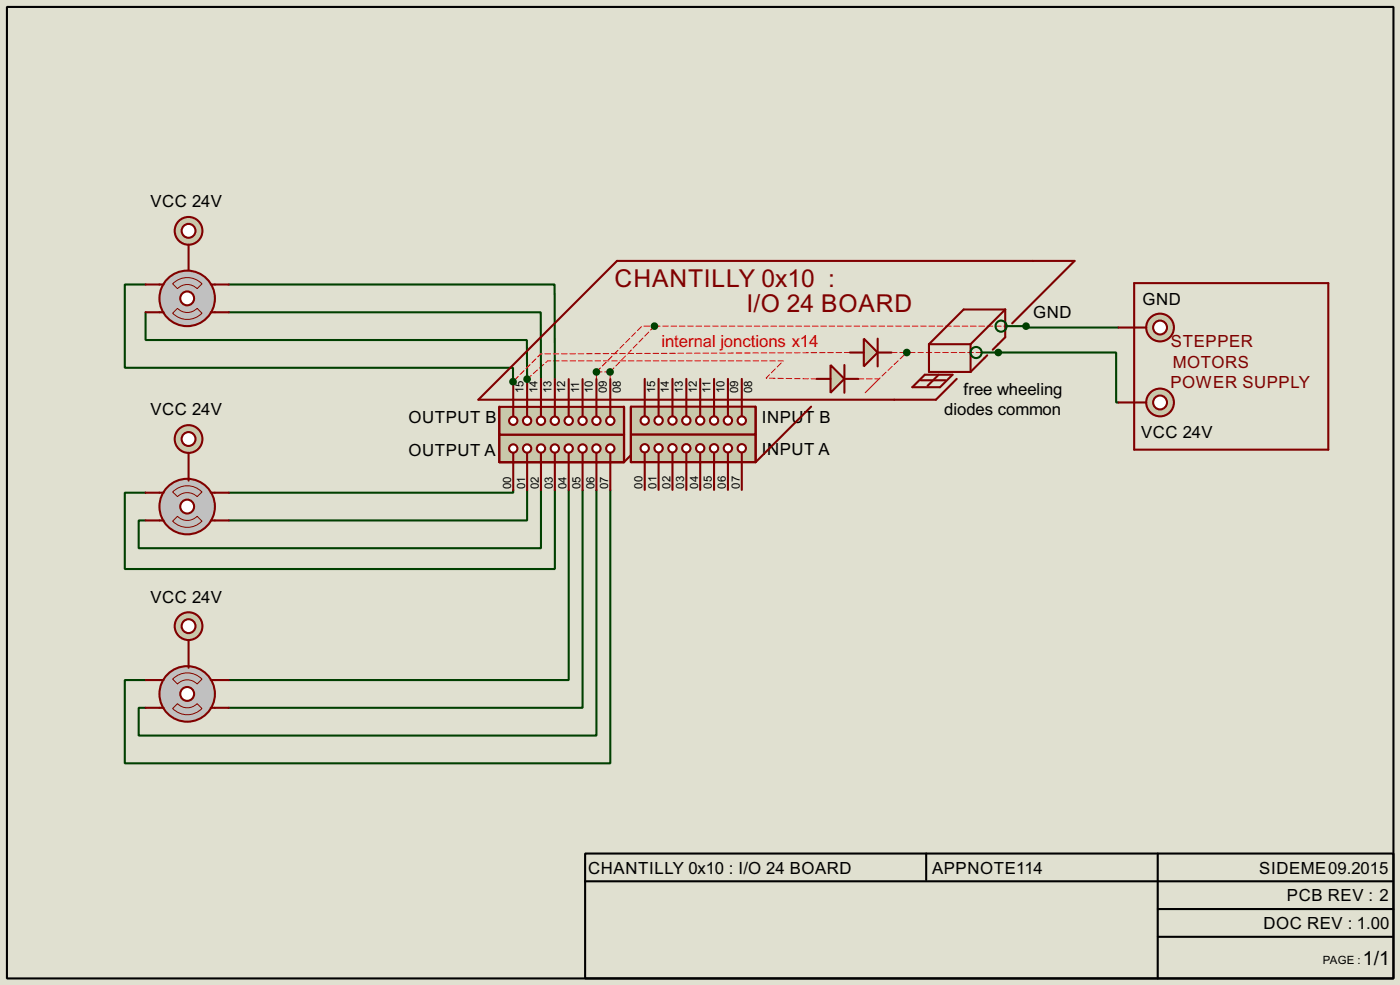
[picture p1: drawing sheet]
<svg xmlns="http://www.w3.org/2000/svg" width="256mm" height="180mm" viewBox="0 0 256 180" stroke-linecap="round" stroke-linejoin="round" font-family="sans-serif">
<path d="M0 0h256.5v180.3h-256.5z" fill="#e0e0d0"/>
<path d="M109.3 68.1v1.3M111.8 68.1v1.3" fill="none" stroke="#f00" stroke-width=".18"/>
<path d="M117.6 59.7h2.3l-8.1 8.4h-2.5z" fill="none" stroke="#e0e0d0" stroke-width=".18"/>
<path d="M109.3 68.1h2.5M109.3 68.1l8.3-8.4h2.3M111.8 68.1l8.1-8.4" fill="none" stroke="#f00" stroke-width=".18" stroke-dasharray="1 .5"/>
<circle cx="182.9" cy="64.5" r=".19" fill="#004000"/>
<path d="M119.9 59.7h68.1M149.6 69.3l-9.3-.1 3.2-3.2h-43.2l-3.7 3.4M155.7 64.5l-56.6 .3-5.1 5v-.4M163.3 64.5h19.6M166.1 64.5l-5.1 4.8h-3.8" fill="none" stroke="#e0e0d0" stroke-width=".18"/>
<path d="M119.9 59.7h68.1M94 69.4v.4M149.6 69.3l-9.3-.1 3.2-3.2h-43.2l-3.7 3.4M155.7 64.5l-56.6 .3-5.1 5M157.2 69.3h3.8l5.1-4.8M163.3 64.5h2.8M182.9 64.5h-16.8" fill="none" stroke="#f00" stroke-width=".18" stroke-dasharray="1 .5"/>
<g fill="none" stroke="#004000" stroke-width=".38">
<path d="M26.7 57.1v5.1h69.8l.1 7.2M26.7 52.1h-3.8v15.2h71.1v2.5M41.9 52.1h59.7v17.3M41.9 57.1h57.2v12.3M187.5 59.7h.5v.2h16.9M182.9 64.5h21.6v9.2h.4M94 89.7v.5h-52.1M96.6 89.7v5.5h-54.7M99.1 89.7v10.6h-73.7v-5.1h1.3M101.6 89.7v14.4h-78.7v-13.9h3.8M104.2 89.7v34.8h-62.3M106.7 89.7v39.8h-64.8"/>
<path d="M109.3 89.7v44.9h-83.9v-5.1h1.3M111.8 89.7v50h-88.9v-15.2h3.8"/>
</g>
<path d="M1.3 1.3h254v177.8h-254zM107.2 156.2h148.1v22.9h-148.1zM169.7 156.2v4.8M212.1 156.2v22.9M107.2 161.3h147.8M212.1 166.4h43.2M212.1 171.4h42.9" fill="none" stroke="#000" stroke-width=".38"/>
<path d="M115.6 79.5h22.8v5.1h-22.8z" fill="#c8c8aa" stroke="#800000" stroke-width=".38"/>
<path d="M118.1 82.8v1.8" fill="none" stroke="#800000" stroke-width=".38"/>
<circle cx="118.1" cy="82" r=".76" fill="#feffff" stroke="#800000" stroke-width=".38"/>
<path d="M120.6 82.8v1.8" fill="none" stroke="#800000" stroke-width=".38"/>
<circle cx="120.6" cy="82" r=".76" fill="#feffff" stroke="#800000" stroke-width=".38"/>
<path d="M123.2 82.8v1.8" fill="none" stroke="#800000" stroke-width=".38"/>
<circle cx="123.2" cy="82" r=".76" fill="#feffff" stroke="#800000" stroke-width=".38"/>
<path d="M125.7 82.8v1.8" fill="none" stroke="#800000" stroke-width=".38"/>
<circle cx="125.7" cy="82" r=".76" fill="#feffff" stroke="#800000" stroke-width=".38"/>
<path d="M128.3 82.8v1.8" fill="none" stroke="#800000" stroke-width=".38"/>
<circle cx="128.3" cy="82" r=".76" fill="#feffff" stroke="#800000" stroke-width=".38"/>
<path d="M130.8 82.8v1.8" fill="none" stroke="#800000" stroke-width=".38"/>
<circle cx="130.8" cy="82" r=".76" fill="#feffff" stroke="#800000" stroke-width=".38"/>
<path d="M133.3 82.8v1.8" fill="none" stroke="#800000" stroke-width=".38"/>
<circle cx="133.3" cy="82" r=".76" fill="#feffff" stroke="#800000" stroke-width=".38"/>
<path d="M135.9 82.8v1.8" fill="none" stroke="#800000" stroke-width=".38"/>
<circle cx="135.9" cy="82" r=".76" fill="#feffff" stroke="#800000" stroke-width=".38"/>
<path d="M118.1 84.6v5.1M120.6 84.6v5.1M123.2 84.6v5.1M125.7 84.6v5.1M128.3 84.6v5.1M130.8 84.6v5.1M133.3 84.6v5.1M135.9 84.6v5.1" fill="none" stroke="#800000" stroke-width=".38"/>
<path d="M91.5 79.5h22.8v5.1h-22.8z" fill="#c8c8aa" stroke="#800000" stroke-width=".38"/>
<path d="M94 82.8v1.8" fill="none" stroke="#800000" stroke-width=".38"/>
<circle cx="94" cy="82.1" r=".76" fill="#feffff" stroke="#800000" stroke-width=".38"/>
<path d="M96.6 82.8v1.8" fill="none" stroke="#800000" stroke-width=".38"/>
<circle cx="96.6" cy="82.1" r=".76" fill="#feffff" stroke="#800000" stroke-width=".38"/>
<path d="M99.1 82.8v1.8" fill="none" stroke="#800000" stroke-width=".38"/>
<circle cx="99.1" cy="82.1" r=".76" fill="#feffff" stroke="#800000" stroke-width=".38"/>
<path d="M101.6 82.8v1.8" fill="none" stroke="#800000" stroke-width=".38"/>
<circle cx="101.6" cy="82.1" r=".76" fill="#feffff" stroke="#800000" stroke-width=".38"/>
<path d="M104.2 82.8v1.8" fill="none" stroke="#800000" stroke-width=".38"/>
<circle cx="104.2" cy="82.1" r=".76" fill="#feffff" stroke="#800000" stroke-width=".38"/>
<path d="M106.7 82.8v1.8" fill="none" stroke="#800000" stroke-width=".38"/>
<circle cx="106.7" cy="82.1" r=".76" fill="#feffff" stroke="#800000" stroke-width=".38"/>
<path d="M109.3 82.8v1.8" fill="none" stroke="#800000" stroke-width=".38"/>
<circle cx="109.3" cy="82.1" r=".76" fill="#feffff" stroke="#800000" stroke-width=".38"/>
<path d="M111.8 82.8v1.8" fill="none" stroke="#800000" stroke-width=".38"/>
<circle cx="111.8" cy="82.1" r=".76" fill="#feffff" stroke="#800000" stroke-width=".38"/>
<path d="M94 84.6v5.1M96.6 84.6v5.1M99.1 84.6v5.1M101.6 84.6v5.1M104.2 84.6v5.1M106.7 84.6v5.1M109.3 84.6v5.1M111.8 84.6v5.1" fill="none" stroke="#800000" stroke-width=".38"/>
<path d="M115.6 74.4h22.8v5.1h-22.8z" fill="#c8c8aa" stroke="#800000" stroke-width=".38"/>
<path d="M135.9 74.4v1.8" fill="none" stroke="#800000" stroke-width=".38"/>
<circle cx="135.9" cy="77" r=".76" fill="#feffff" stroke="#800000" stroke-width=".38"/>
<path d="M133.3 74.4v1.8" fill="none" stroke="#800000" stroke-width=".38"/>
<circle cx="133.3" cy="77" r=".76" fill="#feffff" stroke="#800000" stroke-width=".38"/>
<path d="M130.8 74.4v1.8" fill="none" stroke="#800000" stroke-width=".38"/>
<circle cx="130.8" cy="77" r=".76" fill="#feffff" stroke="#800000" stroke-width=".38"/>
<path d="M128.3 74.4v1.8" fill="none" stroke="#800000" stroke-width=".38"/>
<circle cx="128.3" cy="77" r=".76" fill="#feffff" stroke="#800000" stroke-width=".38"/>
<path d="M125.7 74.4v1.8" fill="none" stroke="#800000" stroke-width=".38"/>
<circle cx="125.7" cy="77" r=".76" fill="#feffff" stroke="#800000" stroke-width=".38"/>
<path d="M123.2 74.4v1.8" fill="none" stroke="#800000" stroke-width=".38"/>
<circle cx="123.2" cy="77" r=".76" fill="#feffff" stroke="#800000" stroke-width=".38"/>
<path d="M120.6 74.4v1.8" fill="none" stroke="#800000" stroke-width=".38"/>
<circle cx="120.6" cy="77" r=".76" fill="#feffff" stroke="#800000" stroke-width=".38"/>
<path d="M118.1 74.4v1.8" fill="none" stroke="#800000" stroke-width=".38"/>
<circle cx="118.1" cy="77" r=".76" fill="#feffff" stroke="#800000" stroke-width=".38"/>
<path d="M118.1 69.3v5.1M120.6 69.3v5.1M123.2 69.3v5.1M125.7 69.3v5.1M128.3 69.3v5.1M130.8 69.3v5.1M133.3 69.3v5.1M135.9 69.3v5.1" fill="none" stroke="#800000" stroke-width=".38"/>
<path d="M91.5 74.5h22.8v5h-22.8z" fill="#c8c8aa" stroke="#800000" stroke-width=".38"/>
<path d="M111.8 74.5v1.7" fill="none" stroke="#800000" stroke-width=".38"/>
<circle cx="111.8" cy="77" r=".76" fill="#feffff" stroke="#800000" stroke-width=".38"/>
<path d="M109.3 74.5v1.7" fill="none" stroke="#800000" stroke-width=".38"/>
<circle cx="109.3" cy="77" r=".76" fill="#feffff" stroke="#800000" stroke-width=".38"/>
<path d="M106.7 74.5v1.7" fill="none" stroke="#800000" stroke-width=".38"/>
<circle cx="106.7" cy="77" r=".76" fill="#feffff" stroke="#800000" stroke-width=".38"/>
<path d="M104.2 74.5v1.7" fill="none" stroke="#800000" stroke-width=".38"/>
<circle cx="104.2" cy="77" r=".76" fill="#feffff" stroke="#800000" stroke-width=".38"/>
<path d="M101.6 74.5v1.7" fill="none" stroke="#800000" stroke-width=".38"/>
<circle cx="101.6" cy="77" r=".76" fill="#feffff" stroke="#800000" stroke-width=".38"/>
<path d="M99.1 74.5v1.7" fill="none" stroke="#800000" stroke-width=".38"/>
<circle cx="99.1" cy="77" r=".76" fill="#feffff" stroke="#800000" stroke-width=".38"/>
<path d="M96.6 74.5v1.7" fill="none" stroke="#800000" stroke-width=".38"/>
<circle cx="96.6" cy="77" r=".76" fill="#feffff" stroke="#800000" stroke-width=".38"/>
<path d="M94 74.5v1.7" fill="none" stroke="#800000" stroke-width=".38"/>
<circle cx="94" cy="77" r=".76" fill="#feffff" stroke="#800000" stroke-width=".38"/>
<g fill="none" stroke="#800000" stroke-width=".38">
<path d="M184.1 56.6v5.1l-2.2 2.3M184.1 56.6h-7.6l-6.3 6.4M184.1 56.6l-6.3 6.4M185.4 59.2l11.4-11.4h-83.8l-25.4 25.4h83.8l3.9-3.9M91.4 74.4v10.2h22.9M94 69.4v5.1M96.6 69.4v5.1M99.1 69.4v5.1M101.6 69.4v5.1M104.2 69.4v5.1M106.7 69.4v5.1M109.3 69.4v5.1"/>
<path d="M111.8 69.4v5.1M114.3 74.4v10.2M115.6 74.4v10.2h22.8M138.4 74.4v10.2M148.6 74.4l-10.2 10.2M170.2 63h7.6M170.2 63v5.1h7.6M177.8 63v5.1M180.8 65l-3 3.1M115.6 83.3l-1.3 1.3"/>
</g>
<g fill="#004000" stroke="#004000" stroke-width=".38">
<circle cx="109.3" cy="68.1" r=".51"/>
<circle cx="111.8" cy="68.1" r=".51"/>
<circle cx="119.9" cy="59.7" r=".51"/>
<circle cx="182.9" cy="64.5" r=".51"/>
</g>
<g fill="none" stroke="#004000" stroke-width=".38">
<path d="M184.4 59.7h3.1M179.8 64.5h3.1"/>
<circle cx="183.4" cy="59.7" r="1.02"/>
<circle cx="178.8" cy="64.5" r="1.02"/>
</g>
<path d="M158.2 62l2.6 2.5-2.6 2.6z" fill="#c8c8aa" stroke="#800000" stroke-width=".38"/>
<path d="M155.7 64.5h2.5M160.8 62v5.1M160.8 64.5h2.5" fill="none" stroke="#800000" stroke-width=".38"/>
<path d="M152.1 66.8l2.6 2.5-2.6 2.6z" fill="#c8c8aa" stroke="#800000" stroke-width=".38"/>
<path d="M149.6 69.3h2.5M154.7 66.8v5.1M154.7 69.3h2.5M168.7 69.6h4.5M169.4 68.6h5.1l-2.3 2.3h-5.1zM172 68.6l-2.1 2" fill="none" stroke="#800000" stroke-width=".38"/>
<g fill="#004000" stroke="#004000" stroke-width=".38">
<circle cx="166.1" cy="64.5" r=".51"/>
<circle cx="96.6" cy="69.4" r=".51"/>
</g>
<path d="M161 69.3l-2.5 2.6" fill="none" stroke="#f00" stroke-width=".18"/>
<circle cx="34.5" cy="42.2" r="2.54" fill="#c8c8aa" stroke="#800000" stroke-width=".38"/>
<circle cx="34.5" cy="42.2" r="1.27" fill="#feffff" stroke="#800000" stroke-width=".38"/>
<path d="M34.5 44.8v5.1" fill="none" stroke="#800000" stroke-width=".38"/>
<circle cx="34.3" cy="54.6" r="5.1" fill="#c0c0c0" stroke="#800000" stroke-width=".38"/>
<circle cx="34.3" cy="54.6" r="1.27" fill="#feffff" stroke="#800000" stroke-width=".38"/>
<path d="M26.7 52.1h3.3M26.7 57.1h3.3M38.6 52.1h3.3M38.6 57.1h3.3" fill="none" stroke="#800000" stroke-width=".38"/>
<path d="M31.6 57.3l.9-.9a2.51 2.51 0 0 0 3.6 0l.9 .9a3.7 3.7 0 0 1-5.4 0zM31.6 51.9a3.7 3.7 0 0 1 5.4 0l-.9 .9a2.51 2.51 0 0 0-3.6 0z" fill="none" stroke="#800000" stroke-width=".18"/>
<circle cx="34.3" cy="92.7" r="5.1" fill="#c0c0c0" stroke="#800000" stroke-width=".38"/>
<circle cx="34.3" cy="92.7" r="1.27" fill="#feffff" stroke="#800000" stroke-width=".38"/>
<path d="M26.7 90.2h3.3M26.7 95.2h3.3M38.6 90.2h3.3M38.6 95.2h3.3" fill="none" stroke="#800000" stroke-width=".38"/>
<path d="M31.6 95.4l.9-.9a2.51 2.51 0 0 0 3.6 0l.9 .9a3.7 3.7 0 0 1-5.4 0zM31.6 90a3.7 3.7 0 0 1 5.4 0l-.9 .9a2.58 2.58 0 0 0-3.6 0z" fill="none" stroke="#800000" stroke-width=".18"/>
<circle cx="34.3" cy="127" r="5.1" fill="#c0c0c0" stroke="#800000" stroke-width=".38"/>
<circle cx="34.3" cy="127" r="1.27" fill="#feffff" stroke="#800000" stroke-width=".38"/>
<path d="M26.7 124.5h3.3M26.7 129.5h3.3M38.6 124.5h3.3M38.6 129.5h3.3" fill="none" stroke="#800000" stroke-width=".38"/>
<path d="M31.6 129.7l.9-.9a2.51 2.51 0 0 0 3.6 0l.9 .9a3.7 3.7 0 0 1-5.4 0zM31.6 124.3a3.7 3.7 0 0 1 5.4 0l-.9 .9a2.51 2.51 0 0 0-3.6 0z" fill="none" stroke="#800000" stroke-width=".18"/>
<circle cx="94" cy="69.8" r=".51" fill="#004000" stroke="#004000" stroke-width=".38"/>
<circle cx="34.5" cy="80.3" r="2.54" fill="#c8c8aa" stroke="#800000" stroke-width=".38"/>
<circle cx="34.5" cy="80.3" r="1.27" fill="#feffff" stroke="#800000" stroke-width=".38"/>
<path d="M34.5 82.9v5.1" fill="none" stroke="#800000" stroke-width=".38"/>
<circle cx="34.5" cy="114.6" r="2.54" fill="#c8c8aa" stroke="#800000" stroke-width=".38"/>
<circle cx="34.5" cy="114.6" r="1.27" fill="#feffff" stroke="#800000" stroke-width=".38"/>
<path d="M34.5 117.1v5.1" fill="none" stroke="#800000" stroke-width=".38"/>
<circle cx="212.5" cy="59.9" r="2.54" fill="#c8c8aa" stroke="#800000" stroke-width=".38"/>
<circle cx="212.5" cy="59.9" r="1.27" fill="#feffff" stroke="#800000" stroke-width=".38"/>
<path d="M204.9 59.9h5.1M207.8 51.8h35.5v30.5h-35.5z" fill="none" stroke="#800000" stroke-width=".38"/>
<circle cx="212.5" cy="73.7" r="2.54" fill="#c8c8aa" stroke="#800000" stroke-width=".38"/>
<circle cx="212.5" cy="73.7" r="1.27" fill="#feffff" stroke="#800000" stroke-width=".38"/>
<path d="M204.9 73.7h5.1" fill="none" stroke="#800000" stroke-width=".38"/>
<circle cx="188" cy="59.7" r=".51" fill="#004000" stroke="#004000" stroke-width=".38"/>
<g font-size="5" fill="#800000">
<text x="112.6" y="52.6">CHANTILLY 0x10 :</text>
<text x="136.7" y="57.1">I/O 24 BOARD</text>
</g>
<text font-size="4" x="249.7" y="176.5">1/1</text>
<g font-size="3.4">
<text x="27.6" y="37.9">VCC 24V</text>
<text x="189.3" y="58.1">GND</text>
<text x="209.3" y="55.8">GND</text>
<text x="27.6" y="76">VCC 24V</text>
<text x="74.8" y="77.4">OUTPUT B</text>
<text x="139.5" y="77.4">INPUT B</text>
<text x="173" y="75.9">diodes common</text>
<text x="176.5" y="72.3">free wheeling</text>
<text x="74.8" y="83.4">OUTPUT A</text>
<text x="139.5" y="83.4">INPUT A</text>
<text x="209.1" y="80.2">VCC 24V</text>
<text x="27.6" y="110.3">VCC 24V</text>
<text x="107.7" y="159.9">CHANTILLY 0x10 : I/O 24 BOARD</text>
<text x="170.7" y="159.9">APPNOTE114</text>
<text x="230.7" y="159.9">SIDEME09.2015</text>
<text x="235.8" y="165">PCB REV : 2</text>
<text x="231.4" y="170.1">DOC REV : 1.00</text>
</g>
<text font-size="3.4" fill="#f00" x="121.2" y="63.5">internal jonctions x14</text>
<g font-size="3.4" fill="#800000">
<text x="214.5" y="63.5">STEPPER</text>
<text x="214.4" y="71.1">POWER SUPPLY</text>
<text x="214.9" y="67.3">MOTORS</text>
</g>
<g font-size="2.3">
<text x="95.9" y="71.9" transform="rotate(-90 95.9 71.9)">15</text>
<text x="98.5" y="71.9" transform="rotate(-90 98.5 71.9)">14</text>
<text x="101" y="71.9" transform="rotate(-90 101 71.9)">13</text>
<text x="103.5" y="71.9" transform="rotate(-90 103.5 71.9)">12</text>
<text x="106.1" y="71.9" transform="rotate(-90 106.1 71.9)">11</text>
<text x="108.6" y="71.9" transform="rotate(-90 108.6 71.9)">10</text>
<text x="111.2" y="71.9" transform="rotate(-90 111.2 71.9)">09</text>
<text x="113.7" y="71.9" transform="rotate(-90 113.7 71.9)">08</text>
<text x="120" y="71.9" transform="rotate(-90 120 71.9)">15</text>
<text x="122.6" y="71.9" transform="rotate(-90 122.6 71.9)">14</text>
<text x="125.1" y="71.9" transform="rotate(-90 125.1 71.9)">13</text>
<text x="127.6" y="71.9" transform="rotate(-90 127.6 71.9)">12</text>
<text x="130.2" y="71.9" transform="rotate(-90 130.2 71.9)">11</text>
<text x="132.7" y="71.9" transform="rotate(-90 132.7 71.9)">10</text>
<text x="135.3" y="71.9" transform="rotate(-90 135.3 71.9)">09</text>
<text x="137.8" y="71.9" transform="rotate(-90 137.8 71.9)">08</text>
<text x="93.6" y="89.5" transform="rotate(-90 93.6 89.5)">00</text>
<text x="96.2" y="89.5" transform="rotate(-90 96.2 89.5)">01</text>
<text x="98.7" y="89.5" transform="rotate(-90 98.7 89.5)">02</text>
<text x="101.3" y="89.5" transform="rotate(-90 101.3 89.5)">03</text>
<text x="103.8" y="89.5" transform="rotate(-90 103.8 89.5)">04</text>
<text x="106.3" y="89.5" transform="rotate(-90 106.3 89.5)">05</text>
<text x="108.9" y="89.5" transform="rotate(-90 108.9 89.5)">06</text>
<text x="111.4" y="89.5" transform="rotate(-90 111.4 89.5)">07</text>
<text x="117.7" y="89.4" transform="rotate(-90 117.7 89.4)">00</text>
<text x="120.3" y="89.4" transform="rotate(-90 120.3 89.4)">01</text>
<text x="122.8" y="89.4" transform="rotate(-90 122.8 89.4)">02</text>
<text x="125.3" y="89.4" transform="rotate(-90 125.3 89.4)">03</text>
<text x="127.9" y="89.4" transform="rotate(-90 127.9 89.4)">04</text>
<text x="130.4" y="89.4" transform="rotate(-90 130.4 89.4)">05</text>
<text x="133" y="89.4" transform="rotate(-90 133 89.4)">06</text>
<text x="135.5" y="89.4" transform="rotate(-90 135.5 89.4)">07</text>
<text x="242.4" y="176.4">PAGE :</text>
</g>
</svg>
